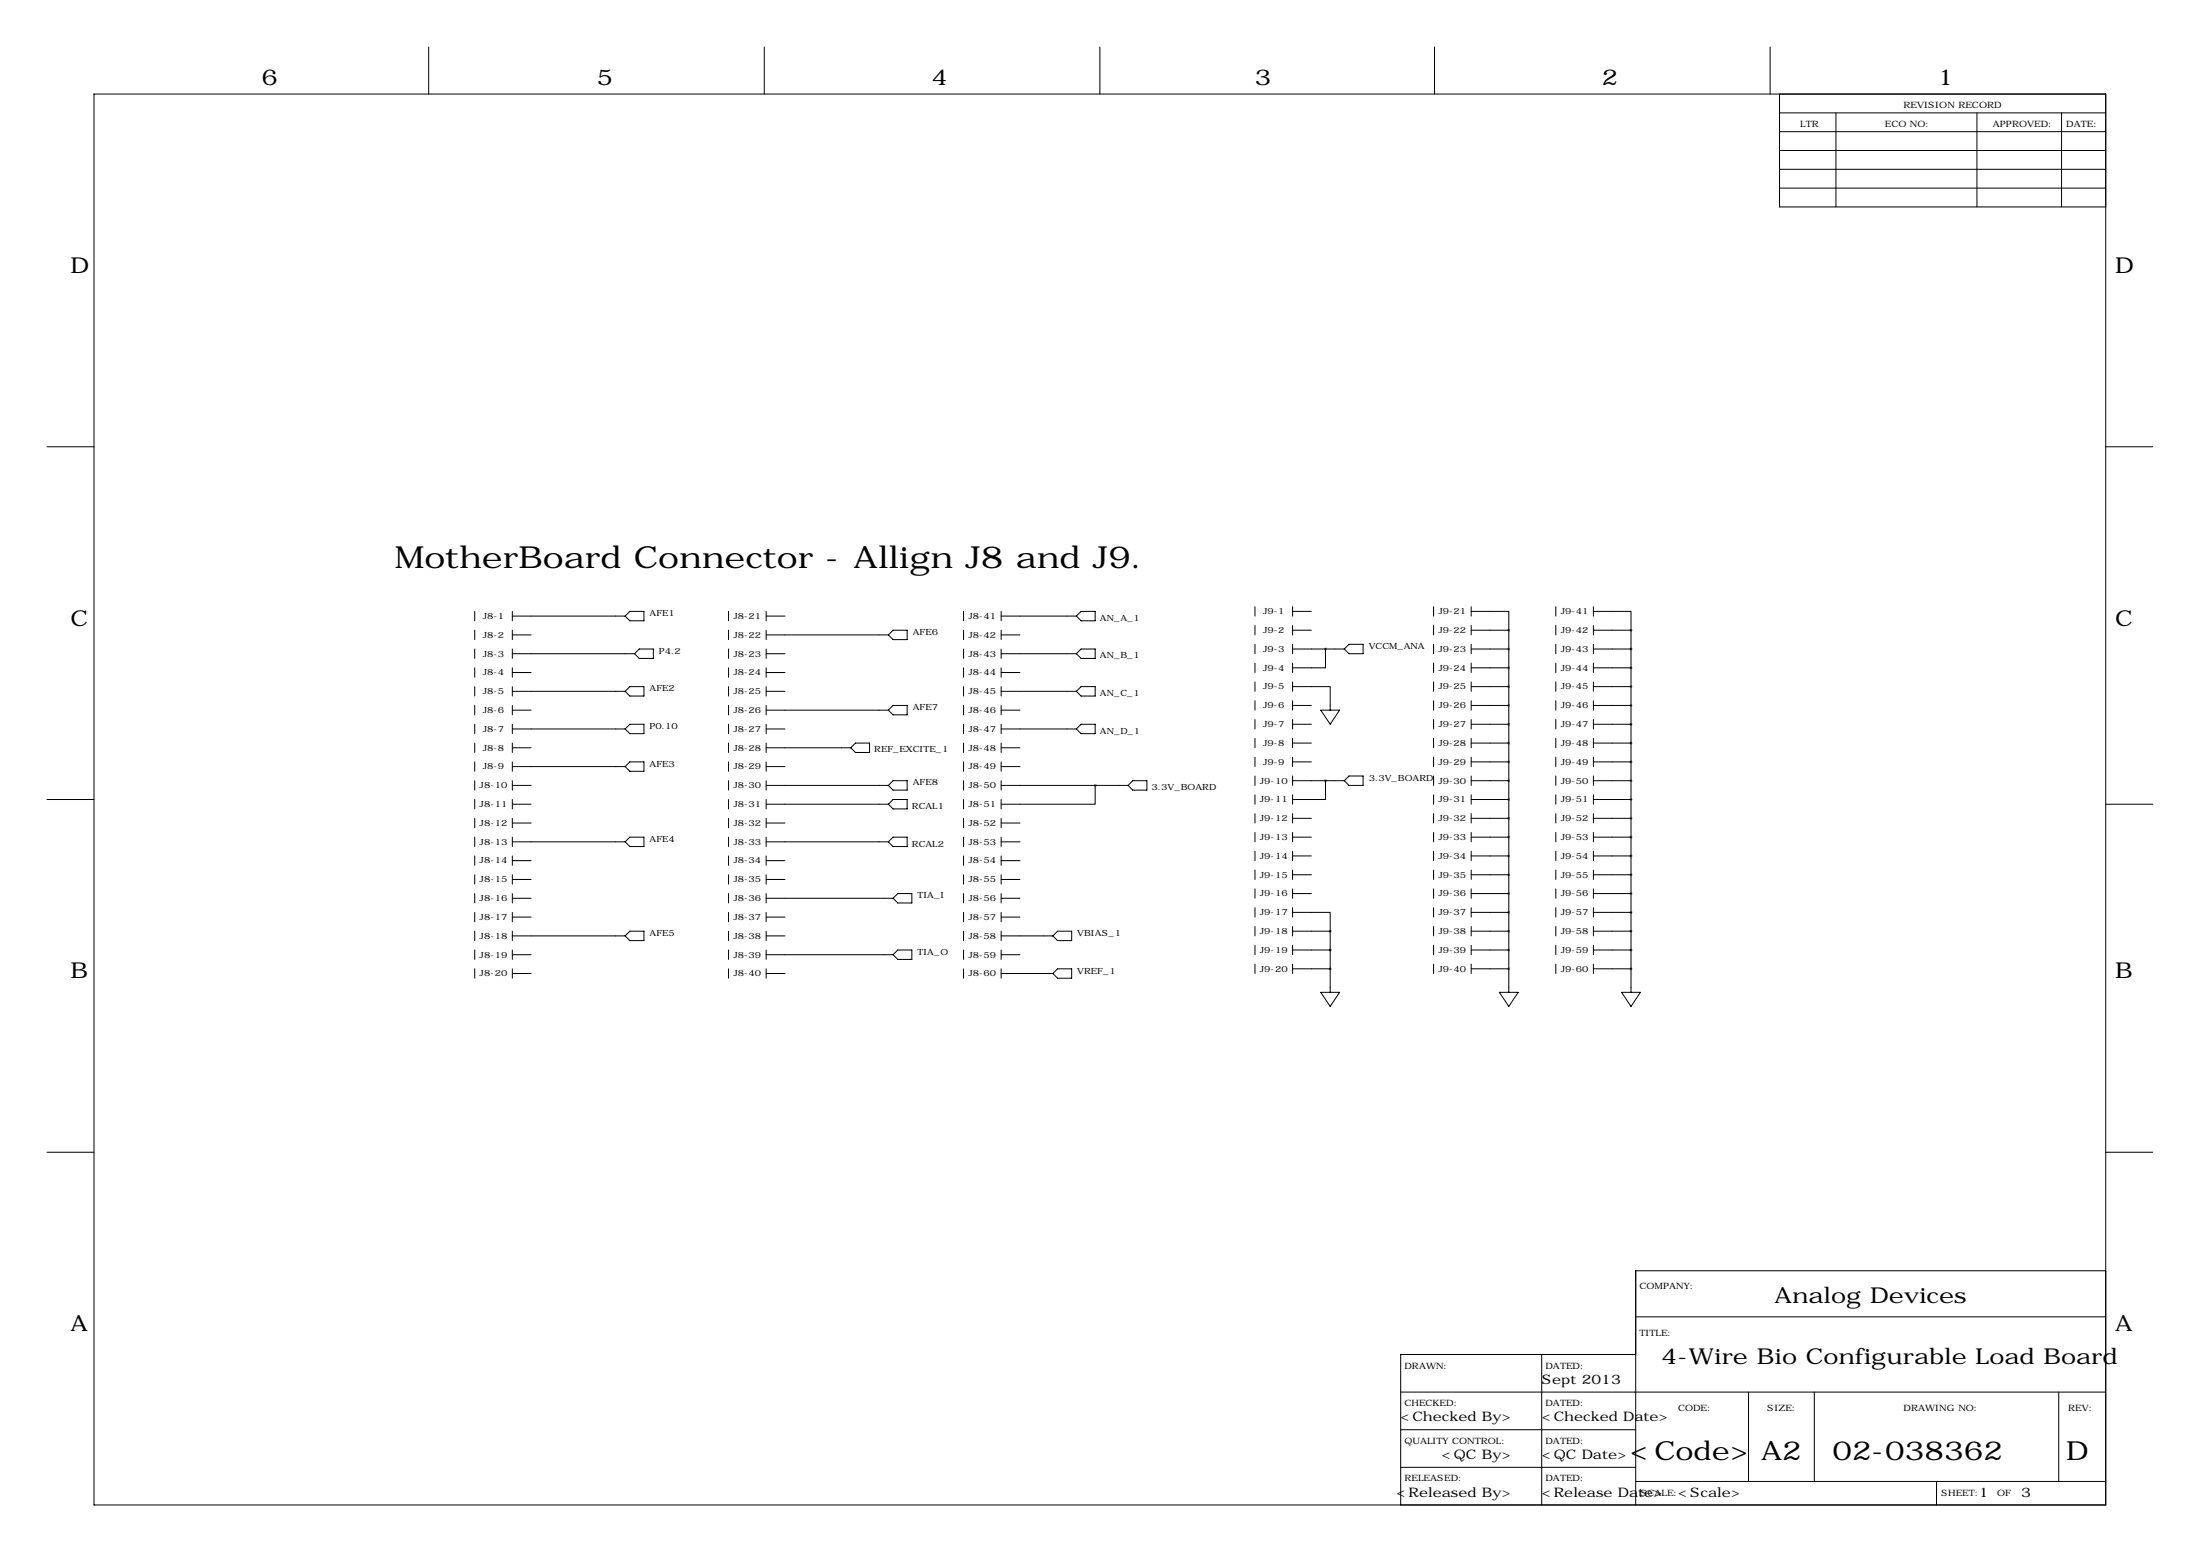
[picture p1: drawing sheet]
<svg xmlns="http://www.w3.org/2000/svg" width="594mm" height="419mm" viewBox="0 0 594 419" stroke-linecap="round" stroke-linejoin="round" font-family="sans-serif">
<g fill="none" stroke="#000" stroke-width=".27">
<path d="M115.8 12.7v12.7M206.5 12.7v12.7M297.2 12.7v12.7M387.6 12.7v12.7M478.3 12.7v12.7M25.4 25.4h543.6v381h-543.6zM480.8 25.4v30.5h88.2M480.8 30.5h88.2M480.8 35.6h88.2M496.1 30.5v25.4M534.2 30.5v25.4M557 30.5v25.4"/>
<path d="M480.8 40.6h88.2M480.8 45.7h88.2M480.8 50.8h88.2M12.7 120.6h12.7M569 120.6h12.7M128.3 165.1v2.5M128.3 170.2v2.5M128.3 175.3v2.5M138.4 165.1v2.5M138.4 170.2v2.5M138.4 175.3v2.5M138.4 166.4h30.5"/>
<path d="M138.4 171.4h5.1M138.4 176.5h33M168.9 166.4l1.3-1.3h3.8v2.5h-3.8zM172.7 175.3h3.8v2.5h-3.8l-1.3-1.3zM196.8 165.1v2.5M196.8 170.2v2.5M196.8 175.3v2.5M207 166.4h5.1M207 171.4h33M207 176.5h5.1M207 165.1v2.5M207 170.2v2.5"/>
<path d="M207 175.3v2.5M240 171.4l1.3-1.2h3.8v2.5h-3.8zM260.3 165.1v2.5M260.3 170.2v2.5M260.3 175.3v2.5M270.5 166.4h20.3M270.5 171.4h5.1M270.5 176.5h20.3M270.5 165.1v2.5M270.5 170.2v2.5M270.5 175.3v2.5M292.1 165.1h3.8v2.5h-3.8l-1.3-1.2z"/>
<path d="M292.1 175.3h3.8v2.5h-3.8l-1.3-1.3zM339.1 163.8v2.6M339.1 168.9v2.5M339.1 174v2.5M339.1 179.1v2.5M349.2 163.8v2.6M349.2 168.9v2.5M349.2 174v2.5M349.2 179.1v2.5M349.2 165.1h5.1M349.2 170.2h5.1M349.2 175.3h14"/>
<path d="M358.1 175.3v5h-8.9M364.5 174h3.8v2.5h-3.8l-1.3-1.2zM387.3 163.8v2.6M387.3 168.9v2.5M387.3 174v2.5M387.3 179.1v2.5M397.5 165.1h10.2v5.1M397.5 170.2h10.2M397.5 175.3h10.2M397.5 163.8v2.6M397.5 168.9v2.5M397.5 174v2.5"/>
<path d="M397.5 179.1v2.5M407.7 170.2v97.8M420.4 163.8v2.6M420.4 168.9v2.5M420.4 174v2.5M420.4 179.1v2.5M430.5 165.1h10.2v5.1M430.5 170.2h10.2M430.5 175.3h10.2M430.5 163.8v2.6M430.5 168.9v2.5M430.5 174v2.5"/>
<path d="M430.5 179.1v2.5M440.7 170.2v97.8M128.3 180.3v2.6M128.3 185.4v2.6M128.3 190.5v2.5M128.3 195.6v2.5M138.4 180.3v2.6M138.4 185.4v2.6M138.4 190.5v2.5M138.4 195.6v2.5M138.4 181.6h5.1M138.4 186.7h30.5"/>
<path d="M138.4 191.8h5.1M138.4 196.8h30.5M168.9 196.8l1.3-1.2h3.8v2.5h-3.8zM170.2 185.4h3.8v2.6h-3.8l-1.3-1.3zM196.8 180.3v2.6M196.8 185.4v2.6M196.8 190.5v2.5M196.8 195.6v2.5M207 181.6h5.1M207 186.7h5.1M207 191.8h33M207 196.8h5.1"/>
<path d="M207 180.3v2.6M207 185.4v2.6M207 190.5v2.5M207 195.6v2.5M240 191.8l1.3-1.3h3.8v2.5h-3.8zM260.3 180.3v2.6M260.3 185.4v2.6M260.3 190.5v2.5M260.3 195.6v2.5M270.5 181.6h5.1M270.5 186.7h20.3M270.5 191.8h5.1"/>
<path d="M270.5 196.8h20.3M270.5 180.3v2.6M270.5 185.4v2.6M270.5 190.5v2.5M270.5 195.6v2.5M290.8 196.8l1.3-1.2h3.8v2.5h-3.8zM292.1 185.4h3.8v2.6h-3.8l-1.3-1.3zM339.1 184.1v2.6M339.1 189.2v2.6M339.1 194.3v2.5M339.1 199.4v2.5M349.2 185.4h10.2v6.4"/>
<path d="M349.2 184.1v2.6M349.2 189.2v2.6M349.2 194.3v2.5M349.2 199.4v2.5M349.2 190.5h5.1M349.2 195.6h5.1M356.9 191.8h5l-2.5 3.8zM387.3 184.1v2.6M387.3 189.2v2.6M387.3 194.3v2.5M387.3 199.4v2.5M397.5 180.3h10.2"/>
<path d="M397.5 185.4h10.2M397.5 190.5h10.2M397.5 195.6h10.2M397.5 184.1v2.6M397.5 189.2v2.6M397.5 194.3v2.5M397.5 199.4v2.5M420.4 184.1v2.6M420.4 189.2v2.6M420.4 194.3v2.5M420.4 199.4v2.5M430.5 180.3h10.2"/>
<path d="M430.5 185.4h10.2M430.5 190.5h10.2M430.5 195.6h10.2M430.5 184.1v2.6M430.5 189.2v2.6M430.5 194.3v2.5M430.5 199.4v2.5M12.7 215.9h12.7M128.3 200.7v2.5M128.3 205.7v2.6M128.3 210.8v2.6M128.3 215.9v2.5"/>
<path d="M138.4 217.2h5.1M138.4 200.7v2.5M138.4 205.7v2.6M138.4 210.8v2.6M138.4 215.9v2.5M138.4 201.9h5.1M138.4 207h30.5M138.4 212.1h5.1M168.9 207l1.3-1.3h3.8v2.6h-3.8zM196.8 200.7v2.5M196.8 205.7v2.6M196.8 210.8v2.6"/>
<path d="M196.8 215.9v2.5M207 217.2h33M207 201.9h22.9M207 207h5.1M207 212.1h33M207 200.7v2.5M207 205.7v2.6M207 210.8v2.6M207 215.9v2.5M229.9 201.9l1.2-1.2h3.8v2.5h-3.8zM240 217.2l1.3-1.3h3.8v2.5h-3.8zM241.3 210.8h3.8v2.6h-3.8l-1.3-1.3z"/>
<path d="M260.3 200.7v2.5M260.3 205.7v2.6M260.3 210.8v2.6M260.3 215.9v2.5M270.5 201.9h5.1M270.5 207h5.1M270.5 212.1h34.3M270.5 200.7v2.5M270.5 205.7v2.6M270.5 210.8v2.6M270.5 215.9v2.5M295.9 212.1v5.1h-25.4"/>
<path d="M306.1 210.8h3.8v2.6h-3.8l-1.3-1.3zM339.1 204.5v2.5M339.1 209.5v2.6M339.1 214.6v2.6M339.1 219.7v2.5M349.2 204.5v2.5M349.2 209.5v2.6M349.2 214.6v2.6M349.2 219.7v2.5M349.2 200.7h5.1M349.2 205.7h5.1M349.2 210.8h14"/>
<path d="M358.1 210.8v5.1h-8.9M364.5 209.5h3.8v2.6h-3.8l-1.3-1.3zM387.3 204.5v2.5M387.3 209.5v2.6M387.3 214.6v2.6M387.3 219.7v2.5M397.5 215.9h10.2M397.5 200.7h10.2M397.5 205.7h10.2M397.5 210.8h10.2M397.5 204.5v2.5M397.5 209.5v2.6"/>
<path d="M397.5 214.6v2.6M397.5 219.7v2.5M420.4 204.5v2.5M420.4 209.5v2.6M420.4 214.6v2.6M420.4 219.7v2.5M430.5 215.9h10.2M430.5 200.7h10.2M430.5 205.7h10.2M430.5 210.8h10.2M430.5 204.5v2.5M430.5 209.5v2.6"/>
<path d="M430.5 214.6v2.6M430.5 219.7v2.5M569 217.2h12.7M128.3 221v2.5M128.3 226.1v2.5M128.3 231.1v2.6M128.3 236.2v2.6M138.4 221v2.5M138.4 226.1v2.5M138.4 231.1v2.6M138.4 236.2v2.6M138.4 222.2h5.1"/>
<path d="M138.4 227.3h30.5M138.4 232.4h5.1M138.4 237.5h5.1M170.2 226.1h3.8v2.5h-3.8l-1.3-1.3zM196.8 221v2.5M196.8 226.1v2.5M196.8 231.1v2.6M196.8 236.2v2.6M207 222.2h5.1M207 227.3h33M207 232.4h5.1M207 237.5h5.1"/>
<path d="M207 221v2.5M207 226.1v2.5M207 231.1v2.6M207 236.2v2.6M241.3 226.1h3.8v2.5h-3.8l-1.3-1.3zM260.3 221v2.5M260.3 226.1v2.5M260.3 231.1v2.6M260.3 236.2v2.6M270.5 222.2h5.1M270.5 227.3h5.1M270.5 232.4h5.1"/>
<path d="M270.5 237.5h5.1M270.5 221v2.5M270.5 226.1v2.5M270.5 231.1v2.6M270.5 236.2v2.6M339.1 224.8v2.5M339.1 229.9v2.5M339.1 234.9v2.6M349.2 224.8v2.5M349.2 229.9v2.5M349.2 234.9v2.6M349.2 221h5.1"/>
<path d="M349.2 226.1h5.1M349.2 231.1h5.1M349.2 236.2h5.1M387.3 224.8v2.5M387.3 229.9v2.5M387.3 234.9v2.6M397.5 221h10.2M397.5 226.1h10.2M397.5 231.1h10.2M397.5 236.2h10.2M397.5 224.8v2.5M397.5 229.9v2.5"/>
<path d="M397.5 234.9v2.6M420.4 224.8v2.5M420.4 229.9v2.5M420.4 234.9v2.6M430.5 221h10.2M430.5 226.1h10.2M430.5 231.1h10.2M430.5 236.2h10.2M430.5 224.8v2.5M430.5 229.9v2.5M430.5 234.9v2.6M128.3 241.3v2.5"/>
<path d="M128.3 246.4v2.5M128.3 251.5v2.5M128.3 256.5v2.6M138.4 241.3v2.5M138.4 246.4v2.5M138.4 251.5v2.5M138.4 256.5v2.6M138.4 242.6h5.1M138.4 247.6h5.1M138.4 252.7h30.5M138.4 257.8h5.1M170.2 251.5h3.8v2.5h-3.8l-1.3-1.3z"/>
<path d="M196.8 241.3v2.5M196.8 246.4v2.5M196.8 251.5v2.5M196.8 256.5v2.6M207 242.6h34.3M207 247.6h5.1M207 252.7h5.1M207 257.8h34.3M207 241.3v2.5M207 246.4v2.5M207 251.5v2.5M207 256.5v2.6"/>
<path d="M241.3 257.8l1.3-1.3h3.8v2.6h-3.8zM242.6 241.3h3.8v2.5h-3.8l-1.3-1.2zM260.3 241.3v2.5M260.3 246.4v2.5M260.3 251.5v2.5M260.3 256.5v2.6M270.5 242.6h5.1M270.5 247.6h5.1M270.5 252.7h14M270.5 257.8h5.1M270.5 241.3v2.5M270.5 246.4v2.5"/>
<path d="M270.5 251.5v2.5M270.5 256.5v2.6M285.8 251.5h3.8v2.5h-3.8l-1.3-1.3zM339.1 240v2.6M339.1 245.1v2.5M339.1 250.2v2.5M339.1 255.3v2.5M349.2 246.4h10.2v5.1M349.2 240v2.6M349.2 245.1v2.5M349.2 250.2v2.5M349.2 255.3v2.5"/>
<path d="M349.2 241.3h5.1M349.2 251.5h10.2M349.2 256.5h10.2M359.4 251.5v16.5M387.3 240v2.6M387.3 245.1v2.5M387.3 250.2v2.5M387.3 255.3v2.5M397.5 241.3h10.2M397.5 246.4h10.2M397.5 251.5h10.2M397.5 256.5h10.2"/>
<path d="M397.5 240v2.6M397.5 245.1v2.5M397.5 250.2v2.5M397.5 255.3v2.5M420.4 240v2.6M420.4 245.1v2.5M420.4 250.2v2.5M420.4 255.3v2.5M430.5 241.3h10.2M430.5 246.4h10.2M430.5 251.5h10.2M430.5 256.5h10.2"/>
<path d="M430.5 240v2.6M430.5 245.1v2.5M430.5 250.2v2.5M430.5 255.3v2.5M128.3 261.6v2.6M138.4 261.6v2.6M138.4 262.9h5.1M196.8 261.6v2.6M207 262.9h5.1M207 261.6v2.6M260.3 261.6v2.6M270.5 262.9h14"/>
<path d="M270.5 261.6v2.6M285.8 261.6h3.8v2.6h-3.8l-1.3-1.3zM339.1 260.4v2.5M349.2 260.4v2.5M349.2 261.6h10.2M356.9 268h5l-2.5 3.8zM387.3 260.4v2.5M397.5 261.6h10.2M397.5 260.4v2.5M405.1 268h5.1l-2.5 3.8zM420.4 260.4v2.5M430.5 261.6h10.2"/>
<path d="M430.5 260.4v2.5M438.1 268h5.1l-2.5 3.8zM12.7 311.1h12.7M569 311.1h12.7M442 355.6h127M569 343.2h-127v63.2M378.5 375.9h190.5M416.6 365.8v40.6M442 365.8h-63.5v40.6M472.4 375.9v24.1M490.2 375.9v24.1M556.3 375.9v24.1"/>
<path d="M378.5 386.1h63.5M378.5 396.2h63.5M442 400h127M523.2 400v6.4"/>
</g>
<path d="M407.6 170.2a.05 .05 0 0 0 .1 0 .05 .05 0 0 0-.1 0zM407.6 175.3a.05 .05 0 0 0 .1 0 .05 .05 0 0 0-.1 0zM407.6 180.3a.05 .05 0 0 0 .1 0 .05 .05 0 0 0-.1 0zM407.6 185.4a.05 .05 0 0 0 .1 0 .05 .05 0 0 0-.1 0zM407.6 190.5a.05 .05 0 0 0 .1 0 .05 .05 0 0 0-.1 0zM407.6 195.6a.05 .05 0 0 0 .1 0 .05 .05 0 0 0-.1 0zM407.6 200.7a.05 .05 0 0 0 .1 0 .05 .05 0 0 0-.1 0zM407.6 205.7a.05 .05 0 0 0 .1 0 .05 .05 0 0 0-.1 0zM407.6 210.8a.05 .05 0 0 0 .1 0 .05 .05 0 0 0-.1 0zM407.6 215.9a.05 .05 0 0 0 .1 0 .05 .05 0 0 0-.1 0zM407.6 221a.05 .05 0 0 0 .1 0 .05 .05 0 0 0-.1 0zM407.6 226.1a.05 .05 0 0 0 .1 0 .05 .05 0 0 0-.1 0zM407.6 231.1a.05 .05 0 0 0 .1 0 .05 .05 0 0 0-.1 0zM407.6 236.2a.05 .05 0 0 0 .1 0 .05 .05 0 0 0-.1 0zM407.6 241.3a.05 .05 0 0 0 .1 0 .05 .05 0 0 0-.1 0zM407.6 246.4a.05 .05 0 0 0 .1 0 .05 .05 0 0 0-.1 0zM407.6 251.5a.05 .05 0 0 0 .1 0 .05 .05 0 0 0-.1 0zM407.6 256.5a.05 .05 0 0 0 .1 0 .05 .05 0 0 0-.1 0zM407.6 261.6a.05 .05 0 0 0 .1 0 .05 .05 0 0 0-.1 0zM358.1 175.3a.05 .05 0 0 0 .1 0 .05 .05 0 0 0-.1 0zM358.1 210.8a.05 .05 0 0 0 .1 0 .05 .05 0 0 0-.1 0z" fill="#000" stroke="#000" stroke-width=".63"/>
<text font-size="8.2" x="106.6" y="153.5">MotherBoard Connector - Allign J8 and J9.</text>
<g font-size="7.1">
<text x="440.5" y="394.3">&lt;Code&gt;</text>
<text x="475.8" y="394.3">A2</text>
<text x="495.1" y="394.3">02-038362</text>
<text x="558.3" y="394.3">D</text>
</g>
<g font-size="5.9">
<text x="70.6" y="22.9">6</text>
<text x="161.3" y="22.9">5</text>
<text x="251.7" y="22.9">4</text>
<text x="339.1" y="22.9">3</text>
<text x="432.8" y="22.9">2</text>
<text x="523.5" y="22.9">1</text>
<text x="19" y="73.7">D</text>
<text x="571.5" y="73.7">D</text>
<text x="19" y="168.9">C</text>
<text x="571.5" y="168.9">C</text>
<text x="19" y="264.2">B</text>
<text x="571.5" y="264.2">B</text>
<text x="479.5" y="351.8">Analog Devices</text>
<text x="19" y="359.4">A</text>
<text x="571.5" y="359.4">A</text>
<text x="448.9" y="368.4">4-Wire Bio Configurable Load Board</text>
</g>
<g font-size="3.6">
<text x="416.6" y="373.7">Sept 2013</text>
<text x="378.4" y="383.8">&lt;Checked By&gt;</text>
<text x="416.6" y="383.8">&lt;Checked Date&gt;</text>
<text x="389.6" y="394">&lt;QC By&gt;</text>
<text x="416.6" y="394">&lt;QC Date&gt;</text>
<text x="377.3" y="404.1">&lt;Released By&gt;</text>
<text x="416.6" y="404.1">&lt;Release Date&gt;</text>
<text x="453.4" y="404.1">&lt;Scale&gt;</text>
<text x="534.7" y="404.1">1</text>
<text x="546.1" y="404.1">3</text>
</g>
<g font-size="2.4">
<text x="514.4" y="29.2">REVISION RECORD</text>
<text x="486.4" y="34.3">LTR</text>
<text x="509.3" y="34.3">ECO NO:</text>
<text x="538.5" y="34.3">APPROVED:</text>
<text x="558.3" y="34.3">DATE:</text>
<text x="443" y="348">COMPANY:</text>
<text x="443" y="360.7">TITLE:</text>
<text x="379.5" y="369.6">DRAWN:</text>
<text x="417.6" y="369.6">DATED:</text>
<text x="379.5" y="379.7">CHECKED:</text>
<text x="417.6" y="379.7">DATED:</text>
<text x="453.4" y="381">CODE:</text>
<text x="477.5" y="381">SIZE:</text>
<text x="514.4" y="381">DRAWING NO:</text>
<text x="558.8" y="381">REV:</text>
<text x="379.5" y="389.9">QUALITY CONTROL:</text>
<text x="417.6" y="389.9">DATED:</text>
<text x="379.5" y="400">RELEASED:</text>
<text x="417.6" y="400">DATED:</text>
<text x="443.2" y="403.9">SCALE:</text>
<text x="524.5" y="403.9">SHEET:</text>
<text x="539.6" y="403.9">OF</text>
</g>
<g font-size="2.3">
<text x="130.5" y="167.1">J8-1</text>
<text x="175.5" y="166.4">AFE1</text>
<text x="198.2" y="167.1">J8-21</text>
<text x="261.7" y="167.1">J8-41</text>
<text x="297.2" y="167.6">AN_A_1</text>
<text x="341.3" y="165.9">J9-1</text>
<text x="388.7" y="165.9">J9-21</text>
<text x="421.7" y="165.9">J9-41</text>
<text x="130.5" y="172.2">J8-2</text>
<text x="198.2" y="172.2">J8-22</text>
<text x="246.6" y="171.4">AFE6</text>
<text x="261.7" y="172.2">J8-42</text>
<text x="341.3" y="170.9">J9-2</text>
<text x="388.7" y="170.9">J9-22</text>
<text x="421.7" y="170.9">J9-42</text>
<text x="130.5" y="177.3">J8-3</text>
<text x="178.1" y="176.5">P4.2</text>
<text x="198.2" y="177.3">J8-23</text>
<text x="261.7" y="177.3">J8-43</text>
<text x="297.2" y="177.8">AN_B_1</text>
<text x="341.3" y="176">J9-3</text>
<text x="369.8" y="175.3">VCCM_ANA</text>
<text x="388.7" y="176">J9-23</text>
<text x="421.7" y="176">J9-43</text>
<text x="130.5" y="182.4">J8-4</text>
<text x="198.2" y="182.4">J8-24</text>
<text x="261.7" y="182.4">J8-44</text>
<text x="341.3" y="181.1">J9-4</text>
<text x="388.7" y="181.1">J9-24</text>
<text x="421.7" y="181.1">J9-44</text>
<text x="130.5" y="187.5">J8-5</text>
<text x="175.5" y="186.7">AFE2</text>
<text x="198.2" y="187.5">J8-25</text>
<text x="246.6" y="191.8">AFE7</text>
<text x="261.7" y="187.5">J8-45</text>
<text x="297.2" y="188">AN_C_1</text>
<text x="341.3" y="186.2">J9-5</text>
<text x="341.3" y="191.3">J9-6</text>
<text x="388.7" y="186.2">J9-25</text>
<text x="388.7" y="191.3">J9-26</text>
<text x="421.7" y="186.2">J9-45</text>
<text x="421.7" y="191.3">J9-46</text>
<text x="130.5" y="192.5">J8-6</text>
<text x="130.5" y="197.6">J8-7</text>
<text x="175.5" y="196.8">P0.10</text>
<text x="198.2" y="192.5">J8-26</text>
<text x="198.2" y="197.6">J8-27</text>
<text x="261.7" y="192.5">J8-46</text>
<text x="261.7" y="197.6">J8-47</text>
<text x="341.3" y="196.3">J9-7</text>
<text x="388.7" y="196.3">J9-27</text>
<text x="421.7" y="196.3">J9-47</text>
<text x="130.5" y="202.7">J8-8</text>
<text x="198.2" y="202.7">J8-28</text>
<text x="236.2" y="203.2">REF_EXCITE_1</text>
<text x="261.7" y="202.7">J8-48</text>
<text x="297.2" y="198.1">AN_D_1</text>
<text x="341.3" y="201.4">J9-8</text>
<text x="388.7" y="201.4">J9-28</text>
<text x="421.7" y="201.4">J9-48</text>
<text x="130.5" y="207.8">J8-9</text>
<text x="175.5" y="207">AFE3</text>
<text x="198.2" y="207.8">J8-29</text>
<text x="261.7" y="207.8">J8-49</text>
<text x="341.3" y="206.5">J9-9</text>
<text x="388.7" y="206.5">J9-29</text>
<text x="421.7" y="206.5">J9-49</text>
<text x="129.6" y="212.9">J8-10</text>
<text x="198.2" y="212.9">J8-30</text>
<text x="246.6" y="212.1">AFE8</text>
<text x="261.7" y="212.9">J8-50</text>
<text x="311.2" y="213.4">3.3V_BOARD</text>
<text x="340.4" y="211.6">J9-10</text>
<text x="369.8" y="210.8">3.3V_BOARD</text>
<text x="388.7" y="211.6">J9-30</text>
<text x="421.7" y="211.6">J9-50</text>
<text x="129.6" y="217.9">J8-11</text>
<text x="198.2" y="217.9">J8-31</text>
<text x="246.4" y="218.4">RCAL1</text>
<text x="261.7" y="217.9">J8-51</text>
<text x="340.4" y="216.7">J9-11</text>
<text x="340.4" y="221.7">J9-12</text>
<text x="388.7" y="216.7">J9-31</text>
<text x="388.7" y="221.7">J9-32</text>
<text x="421.7" y="216.7">J9-51</text>
<text x="421.7" y="221.7">J9-52</text>
<text x="129.6" y="223">J8-12</text>
<text x="175.5" y="227.3">AFE4</text>
<text x="198.2" y="223">J8-32</text>
<text x="261.7" y="223">J8-52</text>
<text x="340.4" y="226.8">J9-13</text>
<text x="388.7" y="226.8">J9-33</text>
<text x="421.7" y="226.8">J9-53</text>
<text x="129.6" y="228.1">J8-13</text>
<text x="129.6" y="233.2">J8-14</text>
<text x="198.2" y="228.1">J8-33</text>
<text x="198.2" y="233.2">J8-34</text>
<text x="246.4" y="228.6">RCAL2</text>
<text x="261.7" y="228.1">J8-53</text>
<text x="261.7" y="233.2">J8-54</text>
<text x="340.4" y="231.9">J9-14</text>
<text x="388.7" y="231.9">J9-34</text>
<text x="421.7" y="231.9">J9-54</text>
<text x="129.6" y="238.3">J8-15</text>
<text x="198.2" y="238.3">J8-35</text>
<text x="261.7" y="238.3">J8-55</text>
<text x="340.4" y="237">J9-15</text>
<text x="388.7" y="237">J9-35</text>
<text x="421.7" y="237">J9-55</text>
<text x="129.6" y="243.3">J8-16</text>
<text x="198.2" y="243.3">J8-36</text>
<text x="247.9" y="242.6">TIA_I</text>
<text x="261.7" y="243.3">J8-56</text>
<text x="340.4" y="242.1">J9-16</text>
<text x="388.7" y="242.1">J9-36</text>
<text x="421.7" y="242.1">J9-56</text>
<text x="129.6" y="248.4">J8-17</text>
<text x="198.2" y="248.4">J8-37</text>
<text x="261.7" y="248.4">J8-57</text>
<text x="340.4" y="247.1">J9-17</text>
<text x="388.7" y="247.1">J9-37</text>
<text x="421.7" y="247.1">J9-57</text>
<text x="129.6" y="253.5">J8-18</text>
<text x="175.5" y="252.7">AFE5</text>
<text x="198.2" y="253.5">J8-38</text>
<text x="247.9" y="257.8">TIA_O</text>
<text x="261.7" y="253.5">J8-58</text>
<text x="291.1" y="252.7">VBIAS_1</text>
<text x="340.4" y="252.2">J9-18</text>
<text x="340.4" y="257.3">J9-19</text>
<text x="388.7" y="252.2">J9-38</text>
<text x="388.7" y="257.3">J9-39</text>
<text x="421.7" y="252.2">J9-58</text>
<text x="421.7" y="257.3">J9-59</text>
<text x="129.6" y="258.6">J8-19</text>
<text x="129.6" y="263.7">J8-20</text>
<text x="198.2" y="258.6">J8-39</text>
<text x="198.2" y="263.7">J8-40</text>
<text x="261.7" y="258.6">J8-59</text>
<text x="261.7" y="263.7">J8-60</text>
<text x="291.1" y="262.9">VREF_1</text>
<text x="340.4" y="262.4">J9-20</text>
<text x="388.7" y="262.4">J9-40</text>
<text x="421.7" y="262.4">J9-60</text>
</g>
</svg>
